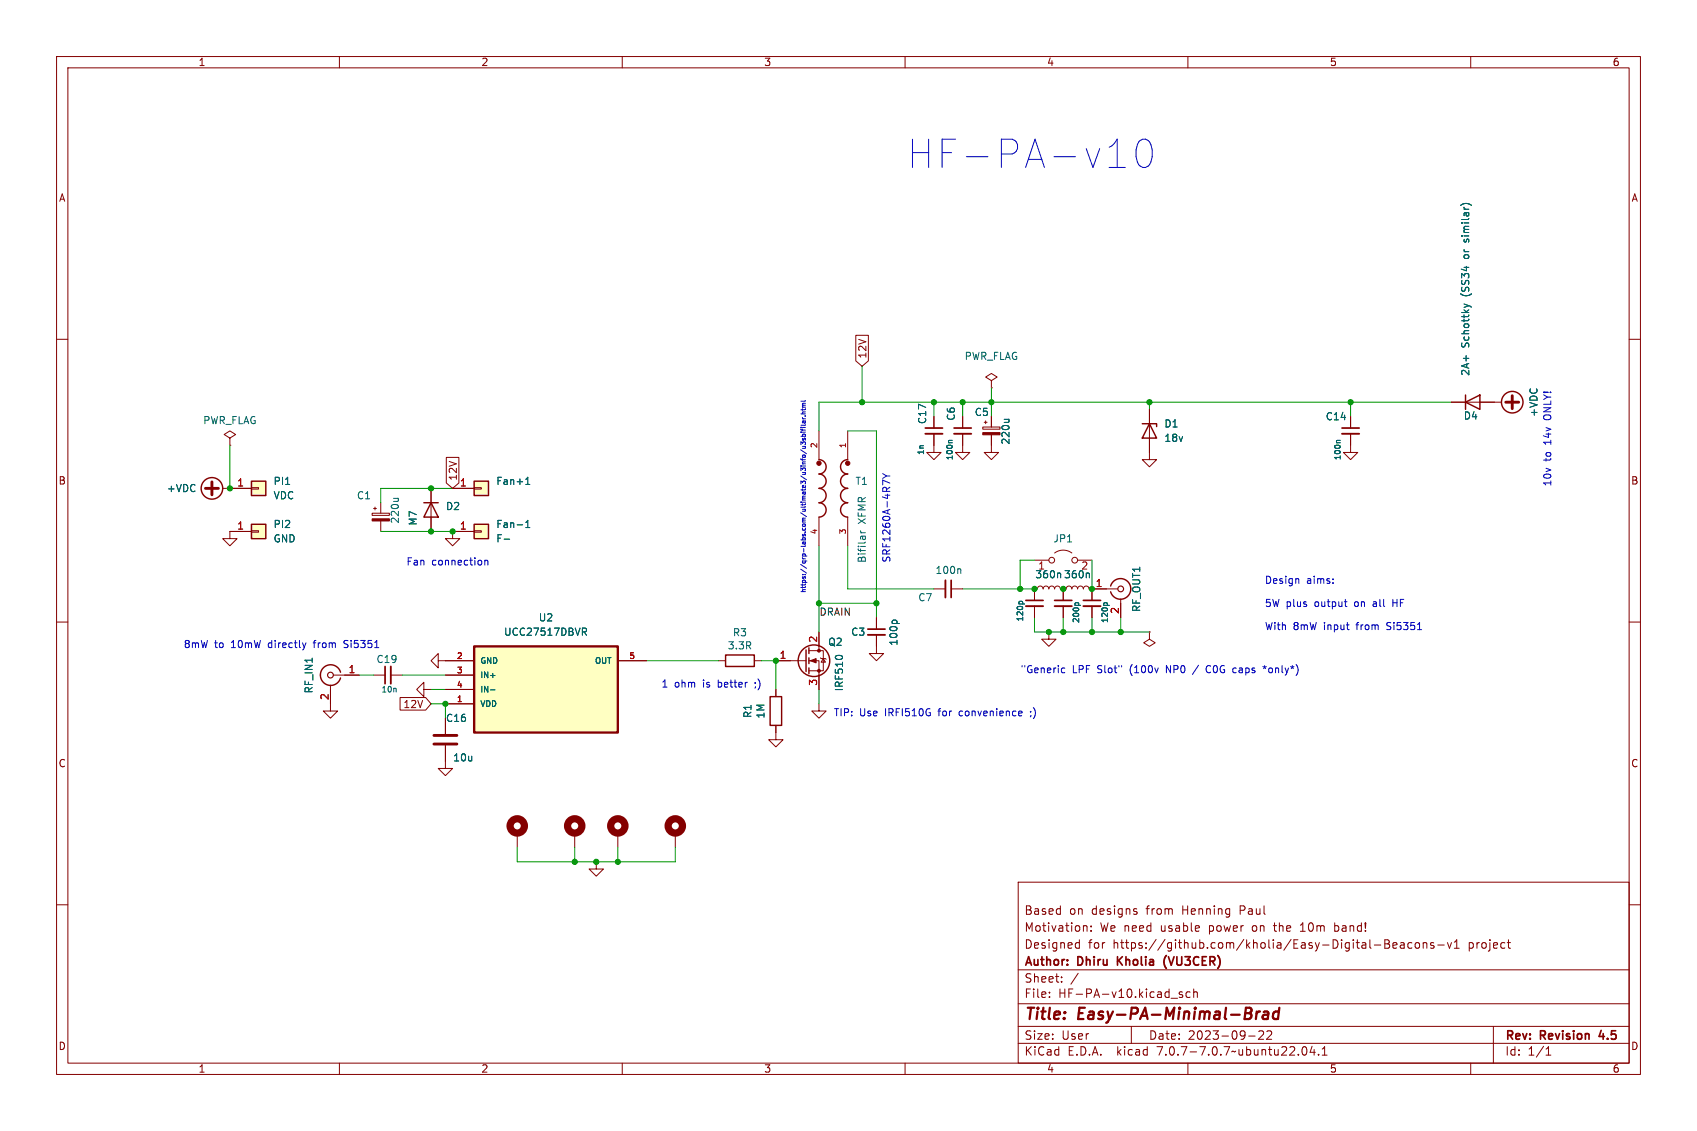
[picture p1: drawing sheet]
<svg xmlns="http://www.w3.org/2000/svg" width="300mm" height="200mm" viewBox="0 0 300 200" stroke-linecap="round" stroke-linejoin="round" font-family="sans-serif">
<g fill="none" stroke="#840000" stroke-width=".18">
<path d="M10 10h280v180h-280zM12 12h276v176h-276zM60 10v2M110 10v2M160 10v2M210 10v2M260 10v2M10 60h2M151.3 59.3h2.2v4.5l-1.1 1-1.1-1zM288 60h2M40.6 77.5l1.1-.7-1.1-.6-1 .6 1 .7v1.2M40.6 78.7h.1"/>
<path d="M144.8 76.2v5.1M149.9 76.2v5.1M165.1 76.7v3.3h1.3l-1.3 1.3-1.3-1.3h1.3M165.1 73.7v2M170.2 76.7v3.3h1.2l-1.2 1.3-1.3-1.3h1.3M170.2 73.7v2M173.7 75.5h3.1v.4h-3.1zM174 74.7h.5M174.2 74.4v.5M175.3 67.3l1-.6-1-.7-1.1 .7 1.1 .6v1.3M175.3 68.6h.1M175.3 76.9v3.1h1.2l-1.2 1.3-1.3-1.3h1.3"/>
<path d="M175.3 73.7v1.8M203.2 72.4v8.9h1.3l-1.3 1.2-1.3-1.2h1.3M238.8 76.7v3.3h1.2l-1.2 1.3-1.3-1.3h1.3M238.8 73.7v2M256.5 71.1h8.9M39.4 86.4h5M44.4 93.9h1.3v.2h-1.3zM44.4 86.2h1.3v.3h-1.3zM44.4 94h-3.8v1.2h1.3l-1.3 1.3-1.2-1.3h1.2M65.8 90.8h3v.3h-3zM66 89.9h.5M66.3 89.7v.5"/>
<path d="M67.3 88.9v1.9M67.3 92.1v1.9M76.2 86.4v7.6M78.9 80.9h2.2v4.5l-1.1 1-1.1-1zM80 86.4h3.8M83.8 93.9h1.3v.2h-1.3zM83.8 86.2h1.3v.3h-1.3zM83.8 94h-3.8v1.2h-1.3l1.3 1.3 1.3-1.3h-1.3M144.8 91.4v5.1M149.9 91.4v5.1M182.9 99.1h2.5M186.4 97.8a2.54 2.54 0 0 1 3.1 0"/>
<path d="M190.5 99.1h2.5M10 110h2M58.9 119.4h4.6M66 119.4h2.1M69.1 119.4h2M77.5 116.8v-1.2l-1.3 1.2 1.3 1.3v-1.3h6.3M78.7 119.4h5.1M109.2 116.8h5.1M127 116.8h1.3M133.3 116.8h1.3M137.2 116.8h5.3M143 116.8h1.8v5.1"/>
<path d="M143 115.1h2.5v3.5h-2.5M144.8 111.8v3.3M145 116.3l.2 .2h.7l.1 .1M145.5 116.5l.4 .6h-.7zM154.9 112.3v3.3h-1.2l1.2 1.2 1.3-1.2h-1.3M154.9 109.2v2.1M165.1 104.1h2M168.1 104.1h2.1M182.9 107.2v2M185.4 111.8v1.2h-1.3l1.3 1.3 1.3-1.3h-1.3M188 104.1v2.1M188 107.2v2"/>
<path d="M193 104.1v2.1M193 107.2v2M197.6 104.1h-5.1l-.1-.3-.4-.2-.3 .2-.2 .3-.1-.3-.3-.2-.4 .2-.2 .3-.1-.3-.3-.2-.5 .2-.1 .3-.1-.3-.3-.2-.4 .1-.2 .4h-1l-.2-.3-.4-.2-.3 .2-.2 .3-.1-.3-.4-.2-.4 .2-.1 .3-.1-.3-.4-.2-.4 .2-.1 .3-.2-.3-.4-.2-.3 .2-.1 .3h-.5v2.1M198.1 105.9v3.3M203.2 111.8v1.2l1 .7-1 .6-1-.6 1-.7M203.2 111.8h.1M288 110h2M58.4 121.2v4.5h1.3l-1.3 1.3-1.3-1.3h1.3M70.7 123.3h4.5l1 1.2-1 1.1h-4.5zM74.9 121.9v-1.3l-1.2 1.3 1.2 1.3v-1.3h1.3M78.7 131.8v4.1h1.3l-1.3 1.3-1.2-1.3h1.2M78.7 124.5h5.1"/>
<path d="M78.7 121.9h5.1M78.7 127v2.8M137.2 128.3v2.5h1.2l-1.2 1.3-1.3-1.3h1.3M137.2 121.9v1.3M144.8 124.5v1.2h1.2l-1.2 1.3-1.3-1.3h1.3M10 160h2M91.4 147.3v2.6M101.6 147.3v2.6M105.4 152.4v1.3h1.3l-1.3 1.2-1.3-1.2h1.3M109.2 147.3v2.6M119.4 147.3v2.6M180 156h108v32h-108z"/>
<path d="M288 160h2M180 177.5h108M180 171.5h108M185.5 176.2v.2M185.5 175.5v.1M187.7 173.5v.2M187.7 172.8v.1M190.4 166.7l.4 .1M190.6 172.1l-1.3 1.9M190.8 166.2v1.5M190.8 167.6l-.4 .1M191.6 163.8h.5l.1 .9"/>
<path d="M192.9 164.5v.2M192.9 163.8v.1M200.8 161.2l.2 .2-.2 .3M200.8 160.7l.2 .1M207 176.5h1.2M209 175.5l-.3-.1-.2 .2v.2l.5 .2v.3h-.5M210.4 175.5l-.4-.1-.3 .3v.4l.1 .2h.6M211 175.5l.2-.1 .4 .1 .1 .9M211 174.9v1.5M229.9 164.7h.8M230.2 163.4l-.3 .2M236 164.6l.4 .1"/>
<path d="M236 163.2v1.5M236.4 163.7l-.4 .1M243 167.1h1.1M244.8 166.2h.5l.2 .1 .1 .3-.3 .3a.4 .4 0 0 1 .4 .4 .4 .4 0 0 1-.3 .4h-.6zM244.8 166.9h.5M246.2 167.2l.8-.2-.1-.2-.4-.1-.3 .2 .1 .7h.6M247.6 166.8h.6v.9M248.2 167l-.5 .1a.29 .29 0 0 0-.2 .3 .29 .29 0 0 0 .2 .3l.5-.1M249.6 166.8l-.4-.1-.3 .3v.4l.1 .2h.6M250.3 166.8l.4-.1 .3 .3v.4l-.3 .3-.4-.1-.1-.2v-.4zM251.6 166.8l.2-.1 .4 .1v.9M251.6 166.7v1"/>
<path d="M253.5 166.8l-.4-.1-.2 .2 .1 .2 .5 .2v.3h-.6M254.2 167.1h1.1M255.9 166.7l.3 1 .4-1M257.1 167.7h.9M257.1 166.6l.4-.4v1.5M266.5 166.7h.5M266.7 167.5l.3 .2M60 188v2M110 188v2M160 188v2M180 184.5h108M180 181.5h108"/>
<path d="M200 181.5v3M210 188v2M220.7 183.2h1.2M222.5 182.4l.6-.1 .2 .1 .1 .3-.9 1.1h.9M224 182.4l.5-.1 .2 .1 .1 .3-.9 1.1h.9M230.3 185.2l.2-.1a.81 .81 0 0 1 .6 .6 .81 .81 0 0 1-.3 .8l-.1 .1a.81 .81 0 0 1-.4-1.4zM232 185l-.4 1.1h.9M232.3 185.6v1M233.1 186.4v.2M233.7 186.6h.9M233.7 185.5l.5-.4v1.5M260 188v2"/>
<path d="M264 181.5v6.5M273.3 186.6h.9M273.3 185.5l.4-.4v1.5"/>
<circle cx="185.9" cy="99.1" r=".51"/>
<circle cx="190" cy="99.1" r=".51"/>
</g>
<g fill="none" stroke="#840000" stroke-width=".3">
<path d="M163.6 75.7h3M168.7 75.7h3M237.2 75.7h3.1M68.1 117.9v3M153.4 111.3h3.1M168.1 102.6v3.1M181.4 106.2h3M186.4 106.2h3.1M191.5 106.2h3.1M197.6 169.2v1.5M198.4 169.2l-.8 .8M206.1 169a1.74 1.74 0 0 0 .1 2.2"/>
<path d="M283.1 182.2l-.4 1.1h.9"/>
</g>
<path d="M222.2 178.9l-.2 1.3M222.8 178.9l-.4 .1-.3 .3M223.4 179l.2-.1 .6 .1-.1 1.2M224.2 179.3l-.7 .1a.4 .4 0 0 0-.3 .4 .4 .4 0 0 0 .2 .4l.7-.1M226.1 179a.66 .66 0 0 0-1 .3l-.1 .5 .2 .3 .1 .1 .6-.1M226.2 178.2l-.3 2" fill="none" stroke="#840000" stroke-width=".4"/>
<g fill="none" stroke="#840000" stroke-width=".25">
<path d="M201.9 74.9h2.6v.5M203.2 74.9l1.3 2.6h-2.6zM259.1 71.1l2.5-1.3v2.6zM259.1 69.8v2.6M44.4 92.7h2.6v2.5h-2.6zM44.4 85.1h2.6v2.5h-2.6zM74.9 88.9h2.6M76.2 88.9l1.3 2.5h-2.6zM83.8 92.7h2.6v2.5h-2.6zM83.8 85.1h2.6v2.5h-2.6zM144.8 81.3a1.27 1.27 0 0 1 1.2 1.2 1.27 1.27 0 0 1-1.2 1.3 1.27 1.27 0 0 1 1.2 1.3 1.27 1.27 0 0 1-1.2 1.3 1.27 1.27 0 0 1 1.2 1.2 1.27 1.27 0 0 1-1.2 1.3 1.27 1.27 0 0 1 1.2 1.3 1.27 1.27 0 0 1-1.2 1.2M149.9 81.3a1.27 1.27 0 0 0-1.3 1.2 1.27 1.27 0 0 0 1.3 1.3 1.27 1.27 0 0 0-1.3 1.3 1.27 1.27 0 0 0 1.3 1.3 1.27 1.27 0 0 0-1.3 1.2 1.27 1.27 0 0 0 1.3 1.3 1.27 1.27 0 0 0-1.3 1.3 1.27 1.27 0 0 0 1.3 1.2"/>
<path d="M60.2 118.9a1.81 1.81 0 0 0-2.8-1 1.81 1.81 0 0 0 0 3 1.81 1.81 0 0 0 2.8-1M128.3 115.8h5v2.1h-5zM142.5 114.9v3.8M143 114.6v1M143 116.3v1M143 118.1v1M196.3 103.6a1.81 1.81 0 0 1 2.8-.9 1.81 1.81 0 0 1 0 2.9 1.81 1.81 0 0 1-2.8-1M136.1 123.2h2.1v5.1h-2.1z"/>
<circle cx="267.3" cy="71.1" r="1.9"/>
<circle cx="37.5" cy="86.4" r="1.9"/>
<circle cx="143.9" cy="116.8" r="2.79"/>
</g>
<g fill="none" stroke="#840000" stroke-width=".2">
<circle cx="58.4" cy="119.4" r=".51"/>
<circle cx="198.1" cy="104.1" r=".51"/>
</g>
<g fill="#ffffc2" stroke="#ffffc2" stroke-width=".18">
<path d="M44.4 92.7h2.6v2.5h-2.6z"/>
<path d="M44.4 85.1h2.6v2.5h-2.6z"/>
<path d="M83.8 114.3h25.4v15.2h-25.4z"/>
<path d="M83.8 92.7h2.6v2.5h-2.6z"/>
<path d="M83.8 85.1h2.6v2.5h-2.6z"/>
</g>
<g fill="none" stroke="#006464" stroke-width=".18">
<path d="M258.5 36.2l.6-.2 .8 .2M258.8 53.8l.9 .3M259.7 54.1l-.9 .3M259.7 54.1l.3 .1M168.3 77.9h-.5l-.1 .3M177.5 74.2h.9M178.3 74.2l.1 .1M236.9 77.9h-.5l-.1 .3M50.5 85.7h.7M69.6 88.1h.8M70.3 88.1l.1 .2M89.1 95.3h1"/>
<path d="M92.9 85.7h.8M92.9 93.3h.8M92.9 84.8l.4-.4v1.3M92.9 92.4l.4-.4v1.3M152.1 94.2h.9M152.1 93.8l.3 .4M103 111.1h.4l.3 .2-.1 .4h-.6M103.3 111.7l.4 .6M147.8 116l.4-.1 .6 .1M157.7 109.9l.3-.2h.3l.3 .2M169.7 100.6l.2 .2v.6M180.1 106.5l.2-.2h.3l.2 .2"/>
<path d="M190 106.8l.2-.2h.3l.2 .2M192.5 101.4l.1 .8M195.1 106.8l.2-.2h.3l.2 .2M86.7 122h.8"/>
</g>
<path d="M163.6 76.7h3M168.7 76.7h3M237.2 76.7h3.1M69.1 117.9v3M153.4 112.3h3.1M167.1 102.6v3.1M181.4 107.2h3M186.4 107.2h3.1M191.5 107.2h3.1" fill="none" stroke="#840000" stroke-width=".33"/>
<path d="M266.2 71.1h2.3M267.3 70v2.3M36.3 86.4h2.3M37.5 85.2v2.3M76.7 131.6h4.1M76.7 130h4.1" fill="none" stroke="#840000" stroke-width=".51"/>
<g fill="#840000" stroke="#840000" stroke-width=".18">
<path d="M65.8 91.7h3v.4h-3z"/>
<path d="M143.3 116.8l1-.3v.7z"/>
<path d="M173.7 76.5h3.1v.4h-3.1z"/>
<circle cx="144.8" cy="81.9" r=".38"/>
<circle cx="149.9" cy="81.9" r=".38"/>
<circle cx="144.8" cy="118.6" r=".25"/>
<circle cx="144.8" cy="115.1" r=".25"/>
</g>
<g fill="none" stroke="#840000" stroke-width="1.3">
<circle cx="91.4" cy="146" r="1.27"/>
<circle cx="101.6" cy="146" r="1.27"/>
<circle cx="109.2" cy="146" r="1.27"/>
<circle cx="119.4" cy="146" r="1.27"/>
</g>
<path d="M83.8 114.3h25.4v15.2h-25.4z" fill="none" stroke="#840000" stroke-width=".41"/>
<g fill="none" stroke="#0000c2" stroke-width=".18">
<path d="M196.1 29.6h2.8M196.5 25.8l1-1.2v5M201.3 25.1a1.19 1.19 0 0 1 1.2-.5 1.19 1.19 0 0 1 1 1 3.9 3.9 0 0 1-.5 3.8 1.19 1.19 0 0 1-1.9-.7 4.3 4.3 0 0 1 .2-3.6zM141.6 78.6v-.5l.3 .3 .1-.2h.3v.4M141.6 75.9l.1 .1h.7M141.6 77.1h.8M141.6 76.4h.1M141.6 75.6h.1M141.6 73.2h.8M141.9 78.9h.5M141.9 72.3v.3M141.9 73.8l.1 .3"/>
<path d="M141.9 75.9v.3M141.9 76.4h.5M141.9 75.6h.5M141.9 74.1h.5M141.9 72h.5M141.9 77.1v-.2l.1-.1h.3v.3M141.9 77.5l.1 .3 .2-.3h.1v.3M142 71.7l-.1 .1v.2M142 71.7h.4M142 74.4l.2 .4 .2-.1-.1-.3M142.3 78.9v.3l-.4 .1M142.3 73.6h.1"/>
<path d="M142.4 72.3l-.1 .2h-.7M142.4 71.3l-.5 .1 .1 .3M142.4 72.8l-.5 .1v.3M142.4 74.4l-.5 .1v.3M142.4 75.1l-.1 .1h-.7M142.4 70.8l-.1 .1h-.7M85.7 99.1v.8M85.7 99.2l.2-.1h.3v.8M156 83.7l.7 .5M156.7 84.2h.6M156.7 84.2l-.7 .4M157.3 85.4l-1.3-.5v.8"/>
<path d="M54.1 113.7l-.3 .8M60.8 114.5h.2M61 113.3l-.2 .2 .2 .4M187.7 118.8l.2 .2 .3-.1M188.2 118.2l-.3-.1-.2 .1M211.9 117.6l-1.1 1.7M213.6 117.7a.68 .68 0 0 0-.4 .6 .68 .68 0 0 0 .4 .7M218.2 118.1l.3 .1M218.5 118.9l-.3 .1M223.3 117.9l.3 .1M223.6 117.7v.3M223.6 118l-.2 .2"/>
<path d="M223.6 118l.1 .2M223.9 117.9l-.3 .1M229.4 102.3l.2 .2v.7M235.7 103v.2M235.7 102.4v.1M237.7 106.4h.4M238 107.3h.1M246.2 106v1.3M246.2 106.6h.8M133.5 121.6v.1M133.5 120.7v.1M180.5 125.7l.2 .3-.6 .2"/>
<path d="M180.6 126.5l-.1 .1M182.2 125.8v.1M182.3 126.5l-.2 .3"/>
</g>
<g fill="none" stroke="#009600" stroke-width=".18">
<path d="M40.6 78.7v7.7M149.9 76.2h5v33M152.4 64.8v6.3M165.1 71.1v2.6M170.2 71.1v2.6M175.3 68.6v5.1M203.2 71.1v1.3M238.8 71.1v2.6M256.5 71.1h-111.7v5.1M67.3 94h12.7M80 86.4h-12.7v2.5M144.8 96.5v15.3"/>
<path d="M149.9 96.5v7.6h15.2M182.9 99.1h-2.6v5M193 99.1v5M63.5 119.4h2.5M71.1 119.4h7.6M114.3 116.8h12.7M134.6 116.8h2.6v5.1M144.8 106.7h10.1M170.2 104.1h12.7M182.9 109.2v2.6h20.3M188 109.2v2.6M193 109.2v2.6"/>
<path d="M198.1 109.2v2.6M76.2 124.5h2.5v2.5M76.2 121.9h2.5M144.8 121.9v2.6M91.4 149.9v2.5h28v-2.5M101.6 149.9v2.5M109.2 149.9v2.5"/>
</g>
<g fill="#009600" stroke="#009600" stroke-width=".18">
<circle cx="154.9" cy="106.7" r=".46"/>
<circle cx="137.2" cy="116.8" r=".46"/>
<circle cx="144.8" cy="106.7" r=".46"/>
<circle cx="101.6" cy="152.4" r=".46"/>
<circle cx="109.2" cy="152.4" r=".46"/>
<circle cx="105.4" cy="152.4" r=".46"/>
<circle cx="193" cy="111.8" r=".46"/>
<circle cx="185.4" cy="111.8" r=".46"/>
<circle cx="188" cy="111.8" r=".46"/>
<circle cx="203.2" cy="71.1" r=".46"/>
<circle cx="193" cy="104.1" r=".46"/>
<circle cx="188" cy="104.1" r=".46"/>
<circle cx="238.8" cy="71.1" r=".46"/>
<circle cx="198.1" cy="111.8" r=".46"/>
<circle cx="180.3" cy="104.1" r=".46"/>
<circle cx="182.9" cy="104.1" r=".46"/>
<circle cx="40.6" cy="86.4" r=".46"/>
<circle cx="80" cy="94" r=".46"/>
<circle cx="76.2" cy="94" r=".46"/>
<circle cx="76.2" cy="86.4" r=".46"/>
<circle cx="78.7" cy="124.5" r=".46"/>
<circle cx="175.3" cy="71.1" r=".46"/>
<circle cx="170.2" cy="71.1" r=".46"/>
<circle cx="165.1" cy="71.1" r=".46"/>
<circle cx="152.4" cy="71.1" r=".46"/>
</g>
<text font-size="7" fill="#0000c2" x="160" y="30.2">HF-PA-v10</text>
<g font-size="2.8" fill="#840000">
<text x="181" y="180.9">Title:</text>
<text x="190.7" y="180.9">Easy-PA-Minimal-Brad</text>
</g>
<g font-size="2.1" fill="#840000">
<text x="181" y="162">Based</text>
<text x="189" y="162">on</text>
<text x="193" y="162">designs</text>
<text x="202.8" y="162">from</text>
<text x="209.3" y="162">Henning</text>
<text x="219.6" y="162">Paul</text>
<text x="181" y="168">Designed</text>
<text x="181" y="165">Motivation:</text>
<text x="192.4" y="168">for</text>
<text x="194.4" y="165">We need</text>
<text x="196.8" y="168">https://github.com/kholia/Easy-Digital-Beacons-v1</text>
<text x="205.3" y="165">usable</text>
<text x="214" y="165">power</text>
<text x="221.8" y="165">on</text>
<text x="225.8" y="165">the</text>
<text x="230.6" y="165">10m</text>
<text x="236.8" y="165">band!</text>
<text x="259.8" y="168">project</text>
<text x="181" y="174">Sheet:</text>
<text x="181" y="171.2">Author:</text>
<text x="190.6" y="171.2">Dhiru</text>
<text x="198.2" y="171.2">Kholia</text>
<text x="207" y="171.2">(VU3CER)</text>
<text x="181" y="176.7">File:</text>
<text x="187.1" y="176.7">HF-PA-v10.kicad_sch</text>
<text x="181" y="184.1">Size:</text>
<text x="187.7" y="184.1">User</text>
<text x="203" y="184.1">Date:</text>
<text x="210" y="184.1">2023-09-22</text>
<text x="266" y="184.3">Rev:</text>
<text x="272.4" y="184.3">Revision</text>
<text x="283.4" y="184.3">4.5</text>
<text x="181" y="186.9">KiCad</text>
<text x="188.7" y="186.9">E.D.A.</text>
<text x="197.6" y="186.9">kicad</text>
<text x="204.8" y="186.9">7.0.7-7.0.7~ubuntu22.04.1</text>
<text x="266" y="186.9">Id:</text>
<text x="270.1" y="186.9">1/1</text>
</g>
<g font-size="1.8" fill="#840000">
<text x="35" y="11.9">1</text>
<text x="85" y="11.9">2</text>
<text x="135" y="11.9">3</text>
<text x="185" y="11.9">4</text>
<text x="235" y="11.9">5</text>
<text x="285" y="11.9">6</text>
<text x="10.3" y="35.9">A</text>
<text x="288.3" y="35.9">A</text>
<text x="153.4" y="63.5" transform="rotate(-90 153.4 63.5)">12V</text>
<text x="10.3" y="85.9">B</text>
<text x="81" y="85.1" transform="rotate(-90 81 85.1)">12V</text>
<text x="288.3" y="85.9">B</text>
<text x="71.2" y="125.4">12V</text>
<text x="10.3" y="135.9">C</text>
<text x="288.3" y="135.9">C</text>
<text x="10.3" y="185.9">D</text>
<text x="288.3" y="185.9">D</text>
<text x="35" y="189.9">1</text>
<text x="85" y="189.9">2</text>
<text x="135" y="189.9">3</text>
<text x="185" y="189.9">4</text>
<text x="235" y="189.9">5</text>
<text x="285" y="189.9">6</text>
</g>
<g font-size="1.8" fill="#006464">
<text x="259.9" y="45.4" transform="rotate(-90 259.9 45.4)">or</text>
<text x="259.9" y="42.3" transform="rotate(-90 259.9 42.3)">similar)</text>
<text x="259.9" y="52.3" transform="rotate(-90 259.9 52.3)">(SS34</text>
<text x="170.4" y="63.9">PWR_FLAG</text>
<text x="259.9" y="61.5" transform="rotate(-90 259.9 61.5)">Schottky</text>
<text x="259.9" y="66.6" transform="rotate(-90 259.9 66.6)">2A+</text>
<text x="35.8" y="75.2">PWR_FLAG</text>
<text x="163.9" y="75.1" transform="rotate(-90 163.9 75.1)">C17</text>
<text x="169" y="74.5" transform="rotate(-90 169 74.5)">C6</text>
<text x="172.2" y="73.8">C5</text>
<text x="205.7" y="75.8">D1</text>
<text x="234.3" y="74.5">C14</text>
<text x="258.7" y="74.4">D4</text>
<text x="272" y="73.8" transform="rotate(-90 272 73.8)">+VDC</text>
<text x="178.7" y="78.7" transform="rotate(-90 178.7 78.7)">220u</text>
<text x="205.7" y="78.3">18v</text>
<text x="29.4" y="87.2">+VDC</text>
<text x="48.3" y="86">PI1</text>
<text x="48.3" y="88.5">VDC</text>
<text x="63" y="88.5">C1</text>
<text x="87.6" y="86">Fan+1</text>
<text x="151.1" y="86">T1</text>
<text x="48.3" y="93.6">PI2</text>
<text x="70.7" y="92.7" transform="rotate(-90 70.7 92.7)">220u</text>
<text x="73.9" y="93" transform="rotate(-90 73.9 93)">M7</text>
<text x="78.7" y="90.4">D2</text>
<text x="87.6" y="93.6">Fan-1</text>
<text x="153.3" y="92.7" transform="rotate(-90 153.3 92.7)">XFMR</text>
<text x="48.3" y="96.1">GND</text>
<text x="87.6" y="96.1">F-</text>
<text x="153.3" y="99.6" transform="rotate(-90 153.3 99.6)">Bifilar</text>
<text x="165.3" y="101.7">100n</text>
<text x="183.4" y="101">1</text>
<text x="186.1" y="96.1">JP1</text>
<text x="191.1" y="101">2</text>
<text x="162.2" y="106.5">C7</text>
<text x="182.9" y="102.5">360n 360n</text>
<text x="89" y="112.6">UCC27517DBVR</text>
<text x="95.1" y="110.1">U2</text>
<text x="129.5" y="112.7">R3</text>
<text x="150.4" y="112.6">C3</text>
<text x="201.8" y="108.3" transform="rotate(-90 201.8 108.3)">RF_OUT1</text>
<text x="66.5" y="117.4">C19</text>
<text x="128.6" y="115">3.3R</text>
<text x="146.3" y="114.4">Q2</text>
<text x="158.9" y="114.3" transform="rotate(-90 158.9 114.3)">100p</text>
<text x="55.5" y="122.7" transform="rotate(-90 55.5 122.7)">RF_IN1</text>
<text x="149.2" y="122.3" transform="rotate(-90 149.2 122.3)">IRF510</text>
<text x="78.7" y="127.9">C16</text>
<text x="133" y="127.1" transform="rotate(-90 133 127.1)">R1</text>
<text x="135.4" y="127.2" transform="rotate(-90 135.4 127.2)">1M</text>
<text x="80" y="134.8">10u</text>
</g>
<g font-size="1.8" fill="#0000c2">
<text x="274.3" y="73.9" transform="rotate(-90 274.3 73.9)">ONLY!</text>
<text x="274.3" y="81.6" transform="rotate(-90 274.3 81.6)">to</text>
<text x="274.3" y="78.5" transform="rotate(-90 274.3 78.5)">14v</text>
<text x="274.3" y="86.1" transform="rotate(-90 274.3 86.1)">10v</text>
<text x="71.8" y="100.1">Fan</text>
<text x="76.3" y="100.1">connection</text>
<text x="157.5" y="99.6" transform="rotate(-90 157.5 99.6)">SRF1260A-4R7Y</text>
<text x="223.5" y="103.3">Design</text>
<text x="223.5" y="107.4">5W plus</text>
<text x="231" y="103.3">aims:</text>
<text x="232.5" y="107.4">output</text>
<text x="239.7" y="107.4">on</text>
<text x="243.2" y="107.4">all</text>
<text x="246.9" y="107.4">HF</text>
<text x="223.5" y="111.5">With</text>
<text x="228.6" y="111.5">8mW</text>
<text x="234.1" y="111.5">input</text>
<text x="240.1" y="111.5">from</text>
<text x="245.6" y="111.5">Si5351</text>
<text x="32.4" y="114.7">8mW</text>
<text x="37.9" y="114.7">to</text>
<text x="41" y="114.7">10mW</text>
<text x="47.7" y="114.7">directly</text>
<text x="55.9" y="114.7">from</text>
<text x="61.5" y="114.7">Si5351</text>
<text x="180.3" y="119.1">&quot;Generic</text>
<text x="189.6" y="119.1">LPF</text>
<text x="194.1" y="119.1">Slot&quot;</text>
<text x="200" y="119.1">(100v</text>
<text x="206.6" y="119.1">NP0</text>
<text x="214.1" y="119.1">C0G</text>
<text x="219" y="119.1">caps</text>
<text x="224.6" y="119.1">*only*)</text>
<text x="116.8" y="121.7">1</text>
<text x="119.2" y="121.7">ohm</text>
<text x="124.4" y="121.7">is</text>
<text x="127.2" y="121.7">better</text>
<text x="133.9" y="121.7">;)</text>
<text x="147.3" y="126.8">TIP:</text>
<text x="151.9" y="126.8">Use</text>
<text x="156.6" y="126.8">IRFI510G</text>
<text x="166.2" y="126.8">for</text>
<text x="170" y="126.8">convenience</text>
<text x="182.8" y="126.8">;)</text>
</g>
<g font-size="1.8" fill="#a90000">
<text x="41.8" y="86.1">1</text>
<text x="81.2" y="86.1">1</text>
<text x="41.8" y="93.7">1</text>
<text x="81.2" y="93.7">1</text>
<text x="193.6" y="103.9">1</text>
<text x="144.5" y="113.7" transform="rotate(-90 144.5 113.7)">2</text>
<text x="197.9" y="108.7" transform="rotate(-90 197.9 108.7)">2</text>
<text x="61.5" y="119.1">1</text>
<text x="137.7" y="116.6">1</text>
<text x="58.2" y="123.9" transform="rotate(-90 58.2 123.9)">2</text>
<text x="144.5" y="121.4" transform="rotate(-90 144.5 121.4)">3</text>
</g>
<text font-size="1.8" fill="#0f0f0f" x="144.8" y="109">DRAIN</text>
<g font-size="1.4" fill="#a90000">
<text x="144.5" y="79.4" transform="rotate(-90 144.5 79.4)">2</text>
<text x="149.6" y="79.4" transform="rotate(-90 149.6 79.4)">1</text>
<text x="144.5" y="94.6" transform="rotate(-90 144.5 94.6)">4</text>
<text x="149.6" y="94.6" transform="rotate(-90 149.6 94.6)">3</text>
<text x="80.7" y="116.6">2</text>
<text x="80.7" y="119.1">3</text>
<text x="111.1" y="116.6">5</text>
<text x="80.7" y="124.2">1</text>
<text x="80.7" y="121.7">4</text>
</g>
<g font-size="1.4" fill="#006464">
<text x="163.5" y="80.6" transform="rotate(-90 163.5 80.6)">1n</text>
<text x="168.6" y="81.5" transform="rotate(-90 168.6 81.5)">100n</text>
<text x="237.2" y="81.5" transform="rotate(-90 237.2 81.5)">100n</text>
<text x="181.1" y="110" transform="rotate(-90 181.1 110)">120p</text>
<text x="191" y="110.3" transform="rotate(-90 191 110.3)">200p</text>
<text x="196.1" y="110.3" transform="rotate(-90 196.1 110.3)">120p</text>
<text x="84.8" y="117.6">GND</text>
<text x="105" y="117.6">OUT</text>
<text x="67.3" y="122.6">10n</text>
<text x="84.8" y="125.2">VDD</text>
<text x="84.8" y="120.1">IN+</text>
<text x="84.8" y="122.7">IN-</text>
</g>
<text font-size="1.1" fill="#0000c2" x="142.5" y="104.9" transform="rotate(-90 142.5 104.9)">https://qrp-labs.com/ultimate3/u3info/u3sbifilar.html</text>
</svg>
